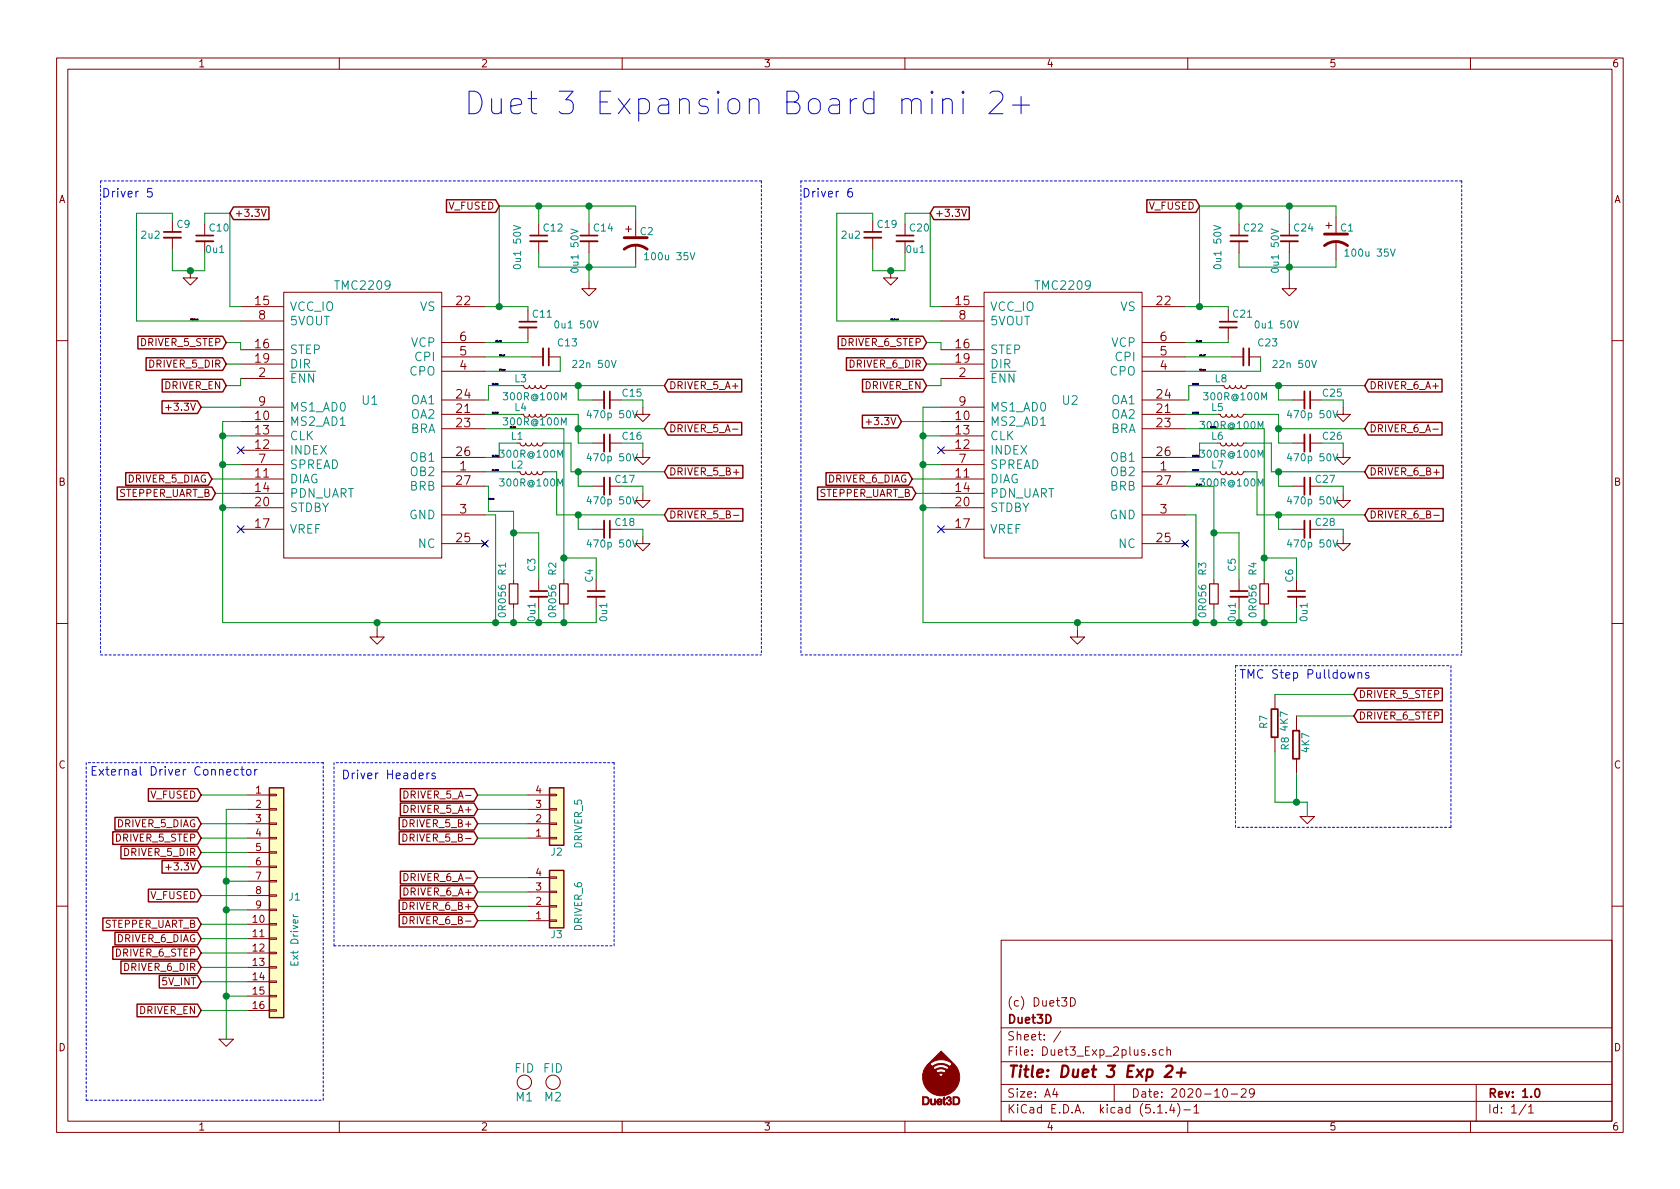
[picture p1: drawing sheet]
<svg xmlns="http://www.w3.org/2000/svg" width="297mm" height="210mm" viewBox="0 0 297 210" stroke-linecap="round" stroke-linejoin="round" font-family="sans-serif">
<g fill="none" stroke="#840000" stroke-width=".18">
<path d="M10 10.3h277v189.9h-277zM12 12.2h273v186.1h-273zM60 10.3v1.9M110 10.3v1.9M160 10.3v1.9M210 10.3v1.9M260 10.3v1.9M30.5 39v2M36.2 39.6v2.1M46.2 37l.4 1.3 .5-1.3M95.2 39.6v2.1M104.1 39.6v2.1"/>
<path d="M111.1 40v1M112.4 39v2.8M154.3 39v2M160 39.6v2.1M170 37l.5 1.3 .4-1.3M219.1 39.6v2.1M228 39.6v2.1M234.4 39.9h1.1M234.9 39.4v1M236.2 38.3v2.8M30.5 42v2.1M33.7 47.9v1.2h1.2l-1.2 1.3-1.3-1.3h1.3"/>
<path d="M36.2 42.7v2M42.5 54.2h7.7M42.5 56.8h7.7M50.2 51.7h27.9v47h-27.9zM78.1 54.2h7.6M93.3 54.9v2M93.3 57.9v2M95.2 42.7v2M104.1 49.8v1.2h1.3l-1.3 1.3-1.2-1.3h1.2M104.1 42.7v2M110.6 40.5h1M112.4 43.3v3.3"/>
<path d="M154.3 42v2.1M157.5 47.9v1.2h1.2l-1.2 1.3-1.3-1.3h1.3M160 42.7v2M166.4 54.2h7.6M166.4 56.8h7.6M174 51.7h27.9v47h-27.9zM201.9 54.2h7.6M217.2 54.9v2M217.2 57.9v2M219.1 42.7v2M228 49.8v1.2h1.2l-1.2 1.3-1.3-1.3h1.3M228 42.7v2"/>
<path d="M236.2 42.7v3.3M10 60.2h2M29.3 72.1h1M42.5 74.5h7.7M42.5 79.6h7.7M42.5 77.1h7.7M42.5 61.8h7.7M42.5 64.4h7.7M42.5 66.9h7.7M42.5 72h7.7M50.2 64.4h.1M78.1 73.3h7.6"/>
<path d="M78.1 70.7h7.6M78.1 63.1h7.6M78.1 75.8h7.6M78.1 65.7h7.6M78.1 60.6h7.6M91.9 78.4l.1 .3 .4 .2 .4-.1 .2-.4 .1 .3 .3 .2 .4-.1 .2-.4 .1 .3 .3 .2 .4-.1 .2-.4 .1 .3 .3 .2 .4-.1 .2-.4h.5M92.6 73.3l.1 .3 .3 .2 .4-.1 .2-.4 .1 .3 .3 .2 .4-.1 .2-.4 .1 .3 .3 .2 .4-.1 .2-.4 .1 .3 .4 .2 .3-.1 .2-.4h.6M92.6 68.2l.1 .3 .3 .2 .4-.1 .2-.4 .1 .3 .3 .2 .4-.1 .2-.4 .1 .3 .3 .2 .4-.1 .2-.4 .1 .3 .4 .2 .3-.1 .2-.4h.6M94 63.1h2M97 63.1h2.1M104.8 78.4h2M104.8 70.7h2"/>
<path d="M107.8 78.4h2.1M107.8 70.7h2.1M113.7 72v1.3h1.2l-1.2 1.2-1.3-1.2h1.3M113.7 79.6v1.3h1.2l-1.2 1.3-1.3-1.3h1.3M129.5 75.9h1M153.1 74.6h1M166.4 74.5h7.6M166.4 79.6h7.6M166.4 77.1h7.6M166.4 61.8h7.6M166.4 64.4h7.6M166.4 66.9h7.6"/>
<path d="M166.4 72h7.6M174 64.4h.1M201.9 73.3h7.6M201.9 70.7h7.6M201.9 63.1h7.6M201.9 75.8h7.6M201.9 65.7h7.6M201.9 60.6h7.6M215.8 73.3l.1 .3 .3 .2 .4-.1 .2-.4 .1 .3 .3 .2 .4-.1 .2-.4 .1 .3 .3 .2 .4-.1 .2-.4 .1 .3 .4 .2 .3-.1 .2-.4h.5M215.8 78.4l.1 .3 .3 .2 .4-.1 .2-.4 .1 .3 .3 .2 .4-.1 .2-.4 .1 .3 .3 .2 .4-.1 .2-.4 .1 .3 .4 .2 .3-.1 .2-.4h.5M216.4 68.2l.1 .3 .3 .2 .4-.1 .2-.4 .1 .3 .4 .2 .3-.1 .2-.4 .1 .3 .4 .2 .4-.1 .2-.4 .1 .3 .3 .2 .4-.1 .2-.4h.5M217.8 63.1h2"/>
<path d="M220.9 63.1h2M228.6 78.4h2M228.6 70.7h2M231.6 78.4h2.1M231.6 70.7h2.1M237.5 79.6v1.3h1.3l-1.3 1.3-1.3-1.3h1.3M237.5 72v1.3h1.3l-1.3 1.2-1.3-1.2h1.3M253.3 75.9h1M285 60.2h2M42.5 93.6h7.7M42.5 84.7h7.7M42.5 87.2h7.7"/>
<path d="M42.5 89.8h7.7M42.5 82.2h7.7M78.1 86h7.6M78.1 83.4h7.6M78.1 96.1h7.6M78.1 80.9h7.6M78.1 91.1h7.6M85.3 95.8l.8 .7M86.1 95.8l-.8 .7M91.9 83.4l.1 .3 .4 .2 .4-.1 .2-.4 .1 .3 .3 .2 .4-.1 .2-.4 .1 .3 .3 .2 .4-.1 .2-.4 .1 .3 .3 .2 .4-.1 .2-.4h.5M104.8 86h2M104.8 93.6h2"/>
<path d="M107.8 86h2.1M107.8 93.6h2.1M113.7 87.2v1.3h1.2l-1.2 1.3-1.3-1.3h1.3M113.7 94.9v1.2h1.2l-1.2 1.3-1.3-1.3h1.3M129.7 91.1h1M166.4 93.6h7.6M166.4 84.7h7.6M166.4 87.2h7.6M166.4 89.8h7.6M166.4 82.2h7.6M201.9 86h7.6M201.9 83.4h7.6"/>
<path d="M201.9 96.1h7.6M201.9 80.9h7.6M201.9 91.1h7.6M209.2 95.8l.7 .7M209.9 95.8l-.7 .7M215.8 83.4l.1 .3 .3 .2 .4-.1 .2-.4 .1 .3 .3 .2 .4-.1 .2-.4 .1 .3 .3 .2 .4-.1 .2-.4 .1 .3 .4 .2 .3-.1 .2-.4h.5M228.6 86h2M228.6 93.6h2M231.6 86h2.1M231.6 93.6h2.1M237.5 94.9v1.2h1.3l-1.3 1.3-1.3-1.3h1.3M237.5 87.2v1.3h1.3l-1.3 1.3-1.3-1.3h1.3"/>
<path d="M253.5 91.1h1M10 110.3h2M66.7 111.4v1.2h1.2l-1.2 1.3-1.3-1.3h1.3M90.8 102.5v.7M90.8 106.8v.8M95.2 102.5v2M95.2 105.5v2.1M99.7 102.5v.7M99.7 106.8v.8M105.4 102.5v2M105.4 105.5v2.1M190.5 111.4v1.2h1.3l-1.3 1.3-1.3-1.3h1.3"/>
<path d="M214.6 102.5v.7M214.6 106.8v.8M219.1 102.5v2M219.1 105.5v2.1M223.5 102.5v.7M223.5 106.8v.8M229.2 102.5v2M229.2 105.5v2.1M285 110.3h2M71.4 139.9a.64 .64 0 0 1 .8 .6 .64 .64 0 0 1-.8 .6zM225.4 122.8v2.5M225.4 130.4v2.6"/>
<path d="M229.2 126.6v2.6M229.2 134.2v2.6M29.3 153.4h1M43.8 140.6h3.8M43.8 143.1h3.8M43.8 145.7h3.8M43.8 148.2h3.8M43.8 150.7h3.8M43.8 153.3h3.8M43.8 155.8h3.8M43.8 158.4h3.8M47.6 155.7h1.3v.3h-1.3z"/>
<path d="M47.6 153.2h1.3v.2h-1.3zM47.6 150.6h1.3v.3h-1.3zM47.6 148.1h1.3v.2h-1.3zM47.6 158.2h1.3v.3h-1.3zM47.6 145.5h1.3v.3h-1.3zM47.6 143h1.3v.3h-1.3zM47.6 140.5h1.3v.2h-1.3zM71.2 147.5a.64 .64 0 0 1 .8 .6 .64 .64 0 0 1-.8 .7zM71.2 145a.64 .64 0 0 1 .8 .6 .64 .64 0 0 1-.8 .6zM71.2 159.6a.64 .64 0 0 1 .8 .6 .64 .64 0 0 1-.8 .6zM71.4 154.5a.64 .64 0 0 1 .8 .6 .64 .64 0 0 1-.8 .6zM93.3 140.6h3.9"/>
<path d="M93.3 143.1h3.9M93.3 145.7h3.9M93.3 148.2h3.9M93.3 157.7h3.9M93.3 155.2h3.9M97.2 155.1h1.2v.2h-1.2zM97.2 157.6h1.2v.3h-1.2zM97.2 140.5h1.2v.2h-1.2zM97.2 143h1.2v.3h-1.2zM97.2 148.1h1.2v.2h-1.2zM97.2 145.5h1.2v.3h-1.2zM229.9 144.4h2.5l-1.3 1.3z"/>
<path d="M10 160.2h2M43.8 163.4h3.8M43.8 166h3.8M43.8 168.5h3.8M43.8 171.1h3.8M43.8 173.6h3.8M43.8 176.1h3.8M43.8 178.7h3.8M43.8 160.9h3.8M47.6 163.3h1.3v.3h-1.3zM47.6 165.9h1.3v.2h-1.3zM47.6 168.4h1.3v.3h-1.3z"/>
<path d="M47.6 170.9h1.3v.3h-1.3zM47.6 173.5h1.3v.2h-1.3zM47.6 176h1.3v.3h-1.3zM47.6 178.6h1.3v.2h-1.3zM47.6 160.8h1.3v.2h-1.3zM71.2 162.1a.64 .64 0 0 1 .8 .6 .64 .64 0 0 1-.8 .7zM93.3 162.8h3.9M93.3 160.3h3.9M97.2 162.7h1.2v.2h-1.2zM97.2 160.1h1.2v.3h-1.2zM177 166.3h108v32h-108zM189.3 176.4a.75 .75 0 0 1 .8 .8 .75 .75 0 0 1-.8 .7z"/>
<path d="M285 160.2h2M38.7 183.8h2.6l-1.3 1.2zM60 198.3v1.9M110 198.3v1.9M160 198.3v1.9M177 194.8h108M177 191.8h108M177 187.8h108M177 181.8h108M186.5 192.5l-.4 1h1M186.8 193v1M187.6 182.3l-1.3 2"/>
<path d="M197 191.8v3M204.3 185.7l-.3-.1-.2 .2v.2l.5 .2v.3h-.5M204.7 196.8h.8M205.7 185.7l-.4-.1-.3 .3 .1 .6h.6M206.2 196.7v.1M206.3 185.7l.3-.1 .3 .1 .1 .9M206.3 185.1v1.5M207.2 195.2l-.4 1.1h.9M207.5 195.8v1M208.2 195.1a1.71 1.71 0 0 1 0 2.3M209.3 196.3h1.2M210 198.3v1.9"/>
<path d="M211.1 195.8l.4-.5v1.5M211.1 196.8h.9M216.3 192.7l.4-.2a.94 .94 0 0 1 0 1.5 .79 .79 0 0 1-.4-1.3zM217.7 193.5h1.1M219.5 192.7l.2-.2h.3l.3 .2v.3v.2l-.9 .8h.9M221.8 193.2l-.3 .3h-.3l-.3-.3v-.4l.2-.2 .4-.1 .2 .2a1.13 1.13 0 0 1-.2 1.2l-.4 .1M260 198.3v1.9M261 191.8v6.5M269.8 195.2l-1.2 2M270.3 195.8l.4-.5v1.5M270.3 196.8h.8"/>
<circle cx="92.7" cy="191.4" r="1.27"/>
<circle cx="97.8" cy="191.4" r="1.27"/>
</g>
<g fill="none" stroke="#840000" stroke-width=".3">
<path d="M29 41h3M34.7 41.7h3M91.8 56.9h3.1M93.7 41.7h3.1M102.6 41.7h3.1M152.8 41h3M158.5 41.7h3M215.6 56.9h3.1M217.6 41.7h3M226.4 41.7h3.1M97 61.6v3M107.8 69.2v3.1"/>
<path d="M107.8 76.8v3.1M220.9 61.6v3M231.6 69.2v3.1M231.6 76.8v3.1M107.8 84.4v3.1M107.8 92.1v3M231.6 84.4v3.1M231.6 92.1v3M93.7 104.5h3.1M103.9 104.5h3M217.6 104.5h3M227.7 104.5h3.1"/>
<path d="M224.8 125.4h1.1v5h-1.1zM228.6 129.2h1.1v5h-1.1zM271.5 192.7l.2-.2a.81 .81 0 0 1 .6 .6 .81 .81 0 0 1-.3 .8l-.1 .1a.79 .79 0 0 1-.4-1.3z"/>
</g>
<path d="M206.2 188.6l.3-.2h.5a.46 .46 0 0 1 .3 .6l-.1 .3-1.3 1.1h1.2M208.1 189.7h1.5M208.9 188.9l-.2 1.5" fill="none" stroke="#840000" stroke-width=".41"/>
<g fill="none" stroke="#840000" stroke-width=".33">
<path d="M29 42h3M34.7 42.7h3M91.8 57.9h3.1M93.7 42.7h3.1M102.6 42.7h3.1M152.8 42h3M158.5 42.7h3M215.6 57.9h3.1M217.6 42.7h3M226.4 42.7h3.1M96 61.6v3M106.8 69.2v3.1"/>
<path d="M106.8 76.8v3.1M219.8 61.6v3M230.6 69.2v3.1M230.6 76.8v3.1M106.8 84.4v3.1M106.8 92.1v3M230.6 84.4v3.1M230.6 92.1v3M93.7 105.5h3.1M103.9 105.5h3M217.6 105.5h3M227.7 105.5h3.1"/>
</g>
<g fill="none" stroke="#008484" stroke-width=".18">
<path d="M90.8 39.8l1.2 .5-1.2 .4M214.6 39.8l1.3 .5-1.3 .4M100.9 40.5l1.3 .4-1.3 .4M104.9 56.7l.4 1.3 .5-1.3M114 45l.3-.3v1.2M114 45.9h.7M122 44.7l.4 1.2 .5-1.2M224.8 40.5l1.2 .4-1.2 .4M228.8 56.7l.4 1.3 .4-1.3M237.8 44.4l.4-.4v1.3M237.8 45.3h.7M245.8 44l.5 1.3 .4-1.3"/>
<path d="M108.1 63.7l.4 1.3 .4-1.3M111.9 72.6l.4 1.3 .4-1.3M231.9 63.7l.4 1.3 .5-1.3M235.7 72.6l.4 1.3 .4-1.3M111.9 87.9l.4 1.2 .4-1.2M111.9 95.5l.4 1.2 .4-1.2M111.9 80.2l.4 1.3 .4-1.3M235.7 95.5l.4 1.2 .4-1.2M235.7 87.9l.4 1.2 .4-1.2M235.7 80.2l.4 1.3 .4-1.3M51.8 161.7l.3 .4M51.8 162.1h.9"/>
</g>
<path d="M110.4 44.1a3.3 3.3 0 0 1 4 0M110.4 42h4M234.2 43.4a3.3 3.3 0 0 1 4.1 0M234.2 41.4h4.1" fill="none" stroke="#840000" stroke-width=".51"/>
<path d="M90 103.2h1.6v3.6h-1.6zM98.9 103.2h1.6v3.6h-1.6zM213.9 103.2h1.5v3.6h-1.5zM222.8 103.2h1.5v3.6h-1.5z" fill="none" stroke="#840000" stroke-width=".2"/>
<g fill="#ffffc2" stroke="#ffffc2" stroke-width=".18">
<path d="M47.6 139.3h2.6v40.7h-2.6z"/>
<path d="M97.2 153.9h2.5v10.2h-2.5z"/>
<path d="M97.2 139.3h2.5v10.2h-2.5z"/>
</g>
<g fill="none" stroke="#840000" stroke-width=".25">
<path d="M41.3 36.6h6.2v2.2h-6.2l-.7-1.1zM78.9 35.3h8.7l.7 1.1-.7 1.2h-8.7zM165.1 36.6h6.3v2.2h-6.3l-.6-1.1zM202.8 35.3h8.7l.6 1.1-.6 1.2h-8.7zM24.4 59.5h15l.6 1.1-.6 1.1h-15zM148.2 59.5h15l.6 1.1-.6 1.1h-15zM25.8 63.3h13.6l.6 1.1-.6 1.1h-13.6zM28.7 70.9h6.2l.7 1.1-.7 1.1h-6.2zM28.7 67.1h10.7l.6 1.1-.6 1.1h-10.7zM118.1 74.7h13v2.2h-13l-.6-1.1zM118.1 67.1h13v2.2h-13l-.6-1.1zM149.7 63.3h13.5l.6 1.1-.6 1.1h-13.5z"/>
<path d="M152.5 73.4h6.2l.7 1.1-.7 1.2h-6.2zM152.5 67.1h10.7l.6 1.1-.6 1.1h-10.7zM241.9 74.7h13.1v2.2h-13.1l-.6-1.1zM241.9 67.1h13.1v2.2h-13.1l-.6-1.1zM20.7 86.1h16.8l.6 1.1-.6 1.2h-16.8zM22.2 83.6h14.6l.7 1.1-.7 1.1h-14.6zM118.1 89.9h13.2v2.3h-13.2l-.6-1.1zM118.1 82.3h13.2v2.3h-13.2l-.6-1.2zM144.6 86.1h16.7l.6 1.1-.6 1.2h-16.7zM146 83.6h14.7l.6 1.1-.6 1.1h-14.7zM241.9 89.9h13.3v2.3h-13.3l-.6-1.1zM241.9 82.3h13.3v2.3h-13.3l-.6-1.2z"/>
<path d="M26.2 139.5h8.7l.7 1.1-.7 1.1h-8.7zM47.6 139.3h2.6v40.7h-2.6zM70.8 139.5h13l.7 1.1-.7 1.1h-13zM97.2 139.3h2.5v10.2h-2.5zM240 125.5h15v2.2h-15l-.6-1.1zM240 121.7h15v2.2h-15l-.6-1.1zM19.9 147.1h15l.7 1.1-.7 1.1h-15zM20.3 144.5h14.6l.7 1.2-.7 1.1h-14.6zM21.4 149.6h13.5l.7 1.1-.7 1.2h-13.5zM26.2 157.2h8.7l.7 1.2-.7 1.1h-8.7zM28.7 152.2h6.2l.7 1.1-.7 1.1h-6.2zM70.6 147.1h13.2l.7 1.1-.7 1.1h-13.2z"/>
<path d="M70.6 144.5h13.2l.7 1.2-.7 1.1h-13.2zM70.6 159.2h13.2l.7 1.1-.7 1.1h-13.2zM70.8 142h13l.7 1.1-.7 1.1h-13zM70.8 154.1h13l.7 1.1-.7 1.1h-13zM70.8 156.6h13l.7 1.1-.7 1.1h-13zM97.2 153.9h2.5v10.2h-2.5zM18.2 162.3h16.7l.7 1.1-.7 1.2h-16.7zM19.9 167.4h15l.7 1.1-.7 1.1h-15zM20.3 164.9h14.6l.7 1.1-.7 1.1h-14.6zM21.4 169.9h13.5l.7 1.2-.7 1.1h-13.5zM24.2 177.6h10.7l.7 1.1-.7 1.1h-10.7zM28.2 172.5h6.7l.7 1.1-.7 1.1h-6.7z"/>
<path d="M70.6 161.7h13.2l.7 1.1-.7 1.1h-13.2z"/>
</g>
<g fill="#840000" stroke="#840000" stroke-width=".18">
<path d="M166.8 194.1l.2-.1v.3h.2v.2h-.2v.7h.2v.2l-.4-.2v-.7h-.1z"/>
<path d="M164.5 194.3h.2v.8l.2 .1 .3-.1v-.8h.2v1.1h-.1l-.1-.2-.2 .2-.4-.1z"/>
<path d="M168.5 193.9h.7l.4 .3 .1 .6-.2 .5-1 .1v-.2l.8-.1 .2-.3v-.4l-.2-.2-.6-.1v1.1h-.2z"/>
<path d="M163.1 193.9l.9 .1 .3 .3v.5a.52 .52 0 0 1-.5 .6h-.7v-.2l.9-.1 .1-.7-.2-.3h-.6v1.1h-.2z"/>
<path d="M165.7 194.5l.3-.2 .4 .1 .2 .5h-.8v.1l.2 .2 .6-.1-.1 .1-.3 .2-.4-.1-.2-.5 .8-.1-.1-.2h-.3l-.2 .3h-.2z"/>
<path d="M167.4 194.2l.3-.3 .4 .1 .1 .4-.2 .2a.32 .32 0 0 1 .2 .5l-.2 .2-.4 .1-.3-.3v-.1h.2a.29 .29 0 0 0 .2 .2 .29 .29 0 0 0 .3 0v-.4l-.3-.1v-.2l.3-.1-.1-.3h-.2l-.2 .2h-.2z"/>
<path d="M163.9 188.3l.2-.1h.3l.4 .4 .9-.5h.9l.7 .1 .7 .4 .4-.5-.1-.1-.9-.5-.7-.1-1.3 .1-1 .7h-.3l2.3-2.3 2.4 2.3 .6 .9 .1 .5a3.1 3.1 0 0 1 0 1.9l-.6 1.2-.9 .6-.8 .4h-1.1a3.5 3.5 0 0 1-1.9-.8l-.3-.3a3.2 3.2 0 0 1-.7-2.6h2.8l.4 .5 .4-.5-.2-.2h-.4l-.3 .2h-2.7v-.2l.1-.4h2.2l.3 .4 .4-.2 .8 .2 .3-.4a1.47 1.47 0 0 0-1.9 0h-2.1l.3-.6h1.3l.4 .4 .6-.3 .6-.1 1 .4 .3-.4a2.17 2.17 0 0 0-2.9 0h-1.3z"/>
</g>
<g fill="none" stroke="#0000c2" stroke-width=".18" stroke-dasharray=".4 .4">
<path d="M17.8 32v83.8M134.6 32h-116.8M134.6 32v83.8M141.6 32v83.8M258.4 32v83.8M258.4 32h-116.8M17.8 115.8h116.8M141.6 115.8h116.8M218.4 117.7h38.1M256.5 117.7v28.6M15.2 134.9v59.7M57.1 134.9h-41.9"/>
<path d="M59.1 134.9v32.4M108.6 134.9h-49.5M218.4 146.3v-28.6M256.5 146.3h-38.1M59.1 167.3h49.5M108.6 167.3v-32.4M15.2 194.6h41.9M57.1 194.6v-59.7"/>
</g>
<g fill="none" stroke="#008400" stroke-width=".18">
<path d="M30.5 39v-1.3h-6.4v19.1h18.4M36.2 39.6v-1.9h4.4v16.5h1.9M95.2 36.4v3.2M104.1 36.4v3.2M112.4 39v-2.6h-24.1v17.8M154.3 39v-1.3h-6.3v19.1h18.4M160 39.6v-1.9h4.5v16.5h1.9M219.1 36.4v3.2M228 36.4v3.2M236.2 38.3v-1.9h-24.1v17.8M30.5 44.1v3.8h5.7v-3.2M85.7 54.2h7.6v.7"/>
<path d="M93.3 59.9v.7h-7.6M95.2 44.7v2.5h17.2v-.6M104.1 44.7v5.1M154.3 44.1v3.8h5.7v-3.2M209.5 54.2h7.7v.7M217.2 59.9v.7h-7.7M219.1 44.7v2.5h17.1v-1.2M228 44.7v5.1M35.6 72h6.9M39.4 77.1h3.1M40 60.6h2.5v1.2M40 64.4h2.5"/>
<path d="M42.5 74.5h-3.1v35.6h66v-2.5M42.5 66.9v1.3h-2.5M85.7 75.8h14v26.7M85.7 73.3h6.4M85.7 63.1h8.3M91.4 78.4h-3.1v2.5h-2.6M92.1 68.2h-5.7v2.5h-.7M96.5 78.4h4.5v5h16.5M97.2 68.2h20.3M97.2 73.3h5v5.1h2.6M99.1 63.1v2.6h-13.4M102.2 75.8h15.3"/>
<path d="M102.2 68.2v2.5h2.6M109.9 70.7h3.8v1.3M109.9 78.4h3.8v1.2M159.4 74.5h7M163.2 77.1h3.2M163.8 60.6h2.6v1.2M163.8 64.4h2.6M166.4 72h-3.2v38.1h66v-2.5M166.4 66.9v1.3h-2.6M209.5 75.8h14v26.7M209.5 73.3h5.8M209.5 63.1h8.3"/>
<path d="M215.3 78.4h-3.2v2.5h-2.6M215.9 68.2h-5.7v2.5h-.7M220.3 73.3h5.8v5.1h2.5M220.3 78.4h4.5v5h16.5M221 68.2h20.3M222.9 63.1v2.6h-13.4M226.1 68.2v2.5h2.5M226.1 75.8h15.2M233.7 70.7h3.8v1.3M233.7 78.4h3.8v1.2M37.5 84.7h5M38.1 87.2h4.4"/>
<path d="M39.4 82.2h3.1M39.4 89.8h3.1M85.7 91.1h1.9v19M85.7 86h.7v4.4h4.4v12.1M85.7 83.4h5.7M90.8 94.2h4.4v8.3M96.5 83.4h1.9v7.7h19.1M99.7 98.7h5.7v3.8M102.2 83.4v2.6h2.6M102.2 91.1v2.5h2.6M109.9 86h3.8v1.2M109.9 93.6h3.8v1.3"/>
<path d="M161.3 84.7h5.1M161.9 87.2h4.5M163.2 82.2h3.2M163.2 89.8h3.2M209.5 91.1h2v19M209.5 86h5.1v16.5M209.5 83.4h5.8M214.6 94.2h4.5v8.3M220.3 83.4h1.9v7.7h19.1M223.5 98.7h5.7v3.8M226.1 83.4v2.6h2.5M226.1 91.1v2.5h2.5"/>
<path d="M233.7 86h3.8v1.2M233.7 93.6h3.8v1.3M66.7 110.1v1.3M90.8 107.6v2.5M99.7 107.6v2.5M190.5 110.1v1.3M214.6 107.6v2.5M223.5 107.6v2.5M225.4 133v8.9h5.7v2.5M225.4 122.8h14M229.2 136.8v5.1M229.2 126.6h10.2"/>
<path d="M35.6 148.2h8.2M35.6 145.7h8.2M35.6 158.4h8.2M35.6 153.3h8.2M35.6 140.6h8.2M35.6 150.7h8.2M40 155.8h3.8M43.8 143.1h-3.8v40.7M84.5 148.2h8.8M84.5 145.7h8.8M84.5 143.1h8.8M84.5 140.6h8.8"/>
<path d="M84.5 157.7h8.8M84.5 155.2h8.8M35.6 173.6h8.2M35.6 178.7h8.2M35.6 171.1h8.2M35.6 168.5h8.2M35.6 166h8.2M35.6 163.4h8.2M40 160.9h3.8M40 176.1h3.8M84.5 162.8h8.8M84.5 160.3h8.8"/>
</g>
<path d="M35 56.4h.1M35 56.4v.2M158.8 56.4h.1M158.8 56.4l.1 .2M89.2 65.3l.1 .2zM89.2 62.7h.1M89.2 62.8v.1M213 65.3l.2 .1zM213.1 62.7h.1M213.1 62.8v.1" fill="none" stroke="#000" stroke-width=".18"/>
<g fill="none" stroke="#0000c2" stroke-width=".18">
<path d="M164.8 16.1l-.2 .2 .2 .2 .2-.2-.2-.2v.4M164.8 17.4v2.7M166.7 17.8a.98 .98 0 0 1 1.7 .2v2.1M166.7 17.4v2.7M170.3 16.1l-.2 .2 .2 .2 .2-.2-.2-.2v.4M170.3 17.4v2.7M175 16.5l.6-.4h1a1.08 1.08 0 0 1 .5 1.7l-2.3 2.3h2.5M179 18.6h3M180.5 17.1v3M18.4 33.3a.77 .77 0 0 1 .8 .8 .77 .77 0 0 1-.8 .7zM142.2 33.3a.77 .77 0 0 1 .9 .8 .77 .77 0 0 1-.9 .7zM240.1 119h.1a.37 .37 0 0 1 .6 .1v.8"/>
<path d="M240.1 118.9v1M242 119l-.4-.1-.2 .2 .1 .2 .5 .2v.4h-.6M42.1 136.1h-.4l-.2 .1v.7a.48 .48 0 0 0 .6 .1M42.6 136.1h.6M42.8 135.6v1.2v.2l.4 .1M43.7 136.2l.2-.1 .4 .1 .1 .6-.2 .2-.3 .1-.2-.2zM45 136.1v1M45.5 136.1l-.5 .2M75.5 136.7v1M75.9 136.7l-.4 .3M76.9 136.8a.37 .37 0 0 0-.5 .1v.2l.6 .3-.2 .3-.4-.1"/>
</g>
<g fill="#008400" stroke="#008400" stroke-width=".25">
<circle cx="66.7" cy="110.1" r=".51"/>
<circle cx="90.8" cy="94.2" r=".51"/>
<circle cx="190.5" cy="110.1" r=".51"/>
<circle cx="163.2" cy="77.1" r=".51"/>
<circle cx="226.1" cy="91.1" r=".51"/>
<circle cx="163.2" cy="82.2" r=".51"/>
<circle cx="39.4" cy="89.8" r=".51"/>
<circle cx="87.6" cy="110.1" r=".51"/>
<circle cx="157.5" cy="47.9" r=".51"/>
<circle cx="223.5" cy="110.1" r=".51"/>
<circle cx="90.8" cy="110.1" r=".51"/>
<circle cx="223.5" cy="98.7" r=".51"/>
<circle cx="226.1" cy="75.8" r=".51"/>
<circle cx="229.2" cy="141.9" r=".51"/>
<circle cx="39.4" cy="77.1" r=".51"/>
<circle cx="40" cy="160.9" r=".51"/>
<circle cx="226.1" cy="68.2" r=".51"/>
<circle cx="214.6" cy="110.1" r=".51"/>
<circle cx="219.1" cy="110.1" r=".51"/>
<circle cx="39.4" cy="82.2" r=".51"/>
<circle cx="104.1" cy="36.4" r=".51"/>
<circle cx="214.6" cy="94.2" r=".51"/>
<circle cx="163.2" cy="89.8" r=".51"/>
<circle cx="40" cy="176.1" r=".51"/>
<circle cx="219.1" cy="36.4" r=".51"/>
<circle cx="102.2" cy="68.2" r=".51"/>
<circle cx="102.2" cy="91.1" r=".51"/>
<circle cx="228" cy="47.2" r=".51"/>
<circle cx="33.7" cy="47.9" r=".51"/>
<circle cx="102.2" cy="83.4" r=".51"/>
<circle cx="40" cy="155.8" r=".51"/>
<circle cx="102.2" cy="75.8" r=".51"/>
<circle cx="95.3" cy="110.1" r=".51"/>
<circle cx="211.5" cy="110.1" r=".51"/>
<circle cx="88.3" cy="54.2" r=".51"/>
<circle cx="99.7" cy="110.1" r=".51"/>
<circle cx="226.1" cy="83.4" r=".51"/>
<circle cx="95.3" cy="36.4" r=".51"/>
<circle cx="99.7" cy="98.7" r=".51"/>
<circle cx="212.1" cy="54.2" r=".51"/>
<circle cx="104.1" cy="47.2" r=".51"/>
<circle cx="228" cy="36.4" r=".51"/>
</g>
<path d="M41.9 79l1.3 1.2M43.2 79l-1.3 1.2M165.8 79l1.2 1.2M167 79l-1.2 1.2M41.9 93l1.3 1.2M43.2 93l-1.3 1.2M85.1 95.5l1.2 1.2M86.3 95.5l-1.2 1.2M165.8 93l1.2 1.2M167 93l-1.2 1.2M208.9 95.5l1.3 1.2M210.2 95.5l-1.3 1.2" fill="none" stroke="#000084" stroke-width=".18"/>
<text font-size="5.6" fill="#0000c2" x="81.9" y="20.3">Duet 3 Expansion Board mini 2+</text>
<text font-size="2.8" fill="#840000" x="178" y="190.5">Title: Duet 3 Exp 2+</text>
<g font-size="2.1" fill="#0000c2">
<text x="19.4" y="34.9">Driver 5</text>
<text x="143.2" y="34.9">Driver 6</text>
<text x="219.1" y="120">TMC Step Pulldowns</text>
<text x="15.9" y="137.2">External Driver Connector</text>
<text x="60.3" y="137.8">Driver Headers</text>
</g>
<g font-size="2.1" fill="#840000">
<text x="45.2" y="54">15</text>
<text x="80.7" y="54">22</text>
<text x="169" y="54">15</text>
<text x="204.6" y="54">22</text>
<text x="45.8" y="56.5">8</text>
<text x="169.6" y="56.5">8</text>
<text x="45.2" y="61.6">16</text>
<text x="45.2" y="64.1">19</text>
<text x="81.3" y="65.4">4</text>
<text x="81.3" y="62.9">5</text>
<text x="81.3" y="60.3">6</text>
<text x="169" y="61.6">16</text>
<text x="169" y="64.1">19</text>
<text x="205.2" y="65.4">4</text>
<text x="205.2" y="62.9">5</text>
<text x="205.2" y="60.3">6</text>
<text x="45.8" y="66.7">2</text>
<text x="45.8" y="71.7">9</text>
<text x="80.7" y="70.5">24</text>
<text x="169.6" y="66.7">2</text>
<text x="169.6" y="71.7">9</text>
<text x="204.6" y="70.5">24</text>
<text x="45.2" y="74.3">10</text>
<text x="45.2" y="76.8">13</text>
<text x="80.7" y="73">21</text>
<text x="80.7" y="75.6">23</text>
<text x="169" y="74.3">10</text>
<text x="169" y="76.8">13</text>
<text x="204.6" y="73">21</text>
<text x="204.6" y="75.6">23</text>
<text x="45.2" y="79.4">12</text>
<text x="45.8" y="81.9">7</text>
<text x="80.7" y="80.6">26</text>
<text x="81.3" y="83.2">1</text>
<text x="169" y="79.4">12</text>
<text x="169.6" y="81.9">7</text>
<text x="204.6" y="80.6">26</text>
<text x="205.2" y="83.2">1</text>
<text x="45.2" y="84.4">11</text>
<text x="45.2" y="87">14</text>
<text x="45.2" y="89.5">20</text>
<text x="80.7" y="85.7">27</text>
<text x="169" y="84.4">11</text>
<text x="169" y="87">14</text>
<text x="169" y="89.5">20</text>
<text x="204.6" y="85.7">27</text>
<text x="45.2" y="93.3">17</text>
<text x="80.7" y="95.9">25</text>
<text x="81.3" y="90.8">3</text>
<text x="169" y="93.3">17</text>
<text x="204.6" y="95.9">25</text>
<text x="205.2" y="90.8">3</text>
<text x="178" y="178">(c) Duet3D</text>
<text x="178" y="184">Sheet: /</text>
<text x="178" y="181">Duet3D</text>
<text x="178" y="186.7">File: Duet3_Exp_2plus.sch</text>
<text x="178" y="196.9">KiCad E.D.A. kicad (5.1.4)-1</text>
<text x="178" y="194.1">Size: A4</text>
<text x="200" y="194.1">Date: 2020-10-29</text>
<text x="263" y="194.1">Rev: 1.0</text>
<text x="263" y="196.9">Id: 1/1</text>
</g>
<g font-size="2.1" fill="#008484">
<text x="59.5" y="51.3">TMC2209</text>
<text x="183.3" y="51.3">TMC2209</text>
<text x="51.2" y="55">VCC_IO</text>
<text x="51.2" y="57.5">5VOUT</text>
<text x="74.3" y="55">VS</text>
<text x="175" y="55">VCC_IO</text>
<text x="175" y="57.5">5VOUT</text>
<text x="198.1" y="55">VS</text>
<text x="51.2" y="62.6">STEP</text>
<text x="51.2" y="65.1">DIR</text>
<text x="72.7" y="61.3">VCP</text>
<text x="73.6" y="63.9">CPI</text>
<text x="175" y="62.6">STEP</text>
<text x="175" y="65.1">DIR</text>
<text x="196.5" y="61.3">VCP</text>
<text x="197.4" y="63.9">CPI</text>
<text x="51.2" y="67.7">ENN</text>
<text x="64.1" y="71.6">U1</text>
<text x="72.5" y="66.4">CPO</text>
<text x="72.7" y="71.5">OA1</text>
<text x="175" y="67.7">ENN</text>
<text x="187.9" y="71.6">U2</text>
<text x="196.3" y="66.4">CPO</text>
<text x="196.5" y="71.5">OA1</text>
<text x="51.2" y="75.3">MS2_AD1</text>
<text x="51.2" y="77.8">CLK</text>
<text x="51.2" y="72.8">MS1_AD0</text>
<text x="72.5" y="76.6">BRA</text>
<text x="72.7" y="74">OA2</text>
<text x="175" y="75.3">MS2_AD1</text>
<text x="175" y="77.8">CLK</text>
<text x="175" y="72.8">MS1_AD0</text>
<text x="196.3" y="76.6">BRA</text>
<text x="196.5" y="74">OA2</text>
<text x="51.2" y="80.4">INDEX</text>
<text x="51.2" y="82.9">SPREAD</text>
<text x="72.7" y="81.7">OB1</text>
<text x="175" y="80.4">INDEX</text>
<text x="175" y="82.9">SPREAD</text>
<text x="196.5" y="81.7">OB1</text>
<text x="51.2" y="85.5">DIAG</text>
<text x="51.2" y="88">PDN_UART</text>
<text x="72.5" y="86.7">BRB</text>
<text x="72.7" y="84.2">OB2</text>
<text x="175" y="85.5">DIAG</text>
<text x="175" y="88">PDN_UART</text>
<text x="196.3" y="86.7">BRB</text>
<text x="196.5" y="84.2">OB2</text>
<text x="51.2" y="94.4">VREF</text>
<text x="51.2" y="90.5">STDBY</text>
<text x="72.4" y="91.8">GND</text>
<text x="175" y="94.4">VREF</text>
<text x="175" y="90.5">STDBY</text>
<text x="196.2" y="91.8">GND</text>
<text x="74" y="96.9">NC</text>
<text x="197.8" y="96.9">NC</text>
<text x="91" y="189.7">FID</text>
<text x="96.1" y="189.7">FID</text>
<text x="91.2" y="194.8">M1</text>
<text x="96.3" y="194.8">M2</text>
</g>
<g font-size="1.8" fill="#840000">
<text x="35" y="11.9">1</text>
<text x="85" y="11.9">2</text>
<text x="135" y="11.9">3</text>
<text x="185" y="11.9">4</text>
<text x="235" y="11.9">5</text>
<text x="285" y="11.9">6</text>
<text x="10.4" y="35.9">A</text>
<text x="285.4" y="35.9">A</text>
<text x="41.4" y="38.3">+3.3V</text>
<text x="79.3" y="37.1">V_FUSED</text>
<text x="165.3" y="38.3">+3.3V</text>
<text x="203.1" y="37.1">V_FUSED</text>
<text x="25" y="61.2">DRIVER_5_STEP</text>
<text x="26.5" y="65">DRIVER_5_DIR</text>
<text x="148.8" y="61.2">DRIVER_6_STEP</text>
<text x="150.4" y="65">DRIVER_6_DIR</text>
<text x="29.1" y="68.8">DRIVER_EN</text>
<text x="118.3" y="68.8">DRIVER_5_A+</text>
<text x="152.9" y="68.8">DRIVER_EN</text>
<text x="242.1" y="68.8">DRIVER_6_A+</text>
<text x="30.1" y="72.6">+3.3V</text>
<text x="118.3" y="76.4">DRIVER_5_A-</text>
<text x="153.9" y="75.2">+3.3V</text>
<text x="242.1" y="76.4">DRIVER_6_A-</text>
<text x="10.4" y="85.9">B</text>
<text x="20.9" y="87.9">STEPPER_UART_B</text>
<text x="22.6" y="85.3">DRIVER_5_DIAG</text>
<text x="118.3" y="84.1">DRIVER_5_B+</text>
<text x="144.7" y="87.9">STEPPER_UART_B</text>
<text x="146.5" y="85.3">DRIVER_6_DIAG</text>
<text x="242.1" y="84.1">DRIVER_6_B+</text>
<text x="285.4" y="85.9">B</text>
<text x="118.3" y="91.7">DRIVER_5_B-</text>
<text x="242.1" y="91.7">DRIVER_6_B-</text>
<text x="240.2" y="123.4">DRIVER_5_STEP</text>
<text x="240.2" y="127.2">DRIVER_6_STEP</text>
<text x="10.4" y="135.9">C</text>
<text x="285.4" y="135.9">C</text>
<text x="26.6" y="141.2">V_FUSED</text>
<text x="45.2" y="140.3">1</text>
<text x="45.2" y="142.9">2</text>
<text x="71.7" y="143.8">DRIVER_5_A+</text>
<text x="72.2" y="141.2">DRIVER_5_A-</text>
<text x="94.8" y="142.9">3</text>
<text x="94.8" y="140.3">4</text>
<text x="20.5" y="148.8">DRIVER_5_STEP</text>
<text x="20.7" y="146.3">DRIVER_5_DIAG</text>
<text x="45.2" y="145.4">3</text>
<text x="45.2" y="147.9">4</text>
<text x="71.7" y="146.3">DRIVER_5_B+</text>
<text x="72.2" y="148.8">DRIVER_5_B-</text>
<text x="94.8" y="147.9">1</text>
<text x="94.8" y="145.4">2</text>
<text x="22.1" y="151.4">DRIVER_5_DIR</text>
<text x="30.1" y="153.9">+3.3V</text>
<text x="45.2" y="150.5">5</text>
<text x="45.2" y="153">6</text>
<text x="45.2" y="155.6">7</text>
<text x="72.2" y="155.8">DRIVER_6_A-</text>
<text x="94.8" y="154.9">4</text>
<text x="26.6" y="159">V_FUSED</text>
<text x="45.2" y="158.1">8</text>
<text x="45.2" y="160.6">9</text>
<text x="71.7" y="160.9">DRIVER_6_B+</text>
<text x="71.7" y="158.4">DRIVER_6_A+</text>
<text x="94.8" y="160">2</text>
<text x="94.8" y="157.5">3</text>
<text x="18.4" y="164.1">STEPPER_UART_B</text>
<text x="20.7" y="166.6">DRIVER_6_DIAG</text>
<text x="44.8" y="163.2">10</text>
<text x="44.8" y="165.7">11</text>
<text x="72.2" y="163.4">DRIVER_6_B-</text>
<text x="94.8" y="162.6">1</text>
<text x="20.5" y="169.2">DRIVER_6_STEP</text>
<text x="22.1" y="171.7">DRIVER_6_DIR</text>
<text x="44.8" y="168.3">12</text>
<text x="44.8" y="170.8">13</text>
<text x="44.8" y="173.3">14</text>
<text x="24.6" y="179.3">DRIVER_EN</text>
<text x="28.8" y="174.2">5V_INT</text>
<text x="44.8" y="175.9">15</text>
<text x="44.8" y="178.4">16</text>
<text x="10.4" y="185.9">D</text>
<text x="285.4" y="185.9">D</text>
<text x="35" y="199.9">1</text>
<text x="85" y="199.9">2</text>
<text x="135" y="199.9">3</text>
<text x="185" y="199.9">4</text>
<text x="235" y="199.9">5</text>
<text x="285" y="199.9">6</text>
</g>
<g font-size="1.8" fill="#008484">
<text x="31.3" y="40.3">C9</text>
<text x="37.1" y="40.9">C10</text>
<text x="96.2" y="40.9">C12</text>
<text x="105.1" y="40.9">C14</text>
<text x="113.2" y="41.6">C2</text>
<text x="155.2" y="40.3">C19</text>
<text x="160.9" y="40.9">C20</text>
<text x="220" y="40.9">C22</text>
<text x="228.9" y="40.9">C24</text>
<text x="237.1" y="40.9">C1</text>
<text x="25.1" y="42.2">2u2</text>
<text x="36.5" y="44.7">0u1</text>
<text x="92.1" y="47.1" transform="rotate(-90 92.1 47.1)">0u1 50V</text>
<text x="102.3" y="47.7" transform="rotate(-90 102.3 47.7)">0u1 50V</text>
<text x="114.5" y="46">100u 35V</text>
<text x="148.9" y="42.2">2u2</text>
<text x="160.4" y="44.7">0u1</text>
<text x="216" y="47.1" transform="rotate(-90 216 47.1)">0u1 50V</text>
<text x="226.1" y="47.7" transform="rotate(-90 226.1 47.7)">0u1 50V</text>
<text x="238.4" y="45.4">100u 35V</text>
<text x="94.3" y="56.2">C11</text>
<text x="98.6" y="58.1">0u1 50V</text>
<text x="218.1" y="56.2">C21</text>
<text x="222.4" y="58.1">0u1 50V</text>
<text x="98.7" y="61.3">C13</text>
<text x="101.7" y="65.1">22n 50V</text>
<text x="222.5" y="61.3">C23</text>
<text x="225.6" y="65.1">22n 50V</text>
<text x="89.4" y="70.8">300R@100M</text>
<text x="91.1" y="67.6">L3</text>
<text x="110.1" y="70.1">C15</text>
<text x="213.3" y="70.8">300R@100M</text>
<text x="214.9" y="67.6">L8</text>
<text x="234" y="70.1">C25</text>
<text x="89.4" y="75.2">300R@100M</text>
<text x="90.4" y="77.8">L1</text>
<text x="91.1" y="72.7">L4</text>
<text x="104.4" y="74">470p 50V</text>
<text x="110.1" y="77.8">C16</text>
<text x="212.6" y="75.9">300R@100M</text>
<text x="214.2" y="72.7">L5</text>
<text x="214.2" y="77.8">L6</text>
<text x="228.2" y="74">470p 50V</text>
<text x="234" y="77.8">C26</text>
<text x="88.8" y="80.9">300R@100M</text>
<text x="90.4" y="82.8">L2</text>
<text x="104.4" y="81.6">470p 50V</text>
<text x="212.6" y="80.9">300R@100M</text>
<text x="214.2" y="82.8">L7</text>
<text x="228.2" y="81.6">470p 50V</text>
<text x="88.8" y="86">300R@100M</text>
<text x="104.4" y="89.2">470p 50V</text>
<text x="108.9" y="85.4">C17</text>
<text x="228.2" y="89.2">470p 50V</text>
<text x="232.7" y="85.4">C27</text>
<text x="108.9" y="93">C18</text>
<text x="232.7" y="93">C28</text>
<text x="89.5" y="101.7" transform="rotate(-90 89.5 101.7)">R1</text>
<text x="94.7" y="101" transform="rotate(-90 94.7 101)">C3</text>
<text x="98.3" y="101.7" transform="rotate(-90 98.3 101.7)">R2</text>
<text x="104.4" y="96.8">470p 50V</text>
<text x="213.3" y="101.7" transform="rotate(-90 213.3 101.7)">R3</text>
<text x="218.5" y="101" transform="rotate(-90 218.5 101)">C5</text>
<text x="222.2" y="101.7" transform="rotate(-90 222.2 101.7)">R4</text>
<text x="228.2" y="96.8">470p 50V</text>
<text x="104.8" y="102.9" transform="rotate(-90 104.8 102.9)">C4</text>
<text x="228.7" y="102.9" transform="rotate(-90 228.7 102.9)">C6</text>
<text x="89.5" y="108.9" transform="rotate(-90 89.5 108.9)">0R056</text>
<text x="98.3" y="108.9" transform="rotate(-90 98.3 108.9)">0R056</text>
<text x="107.4" y="109.8" transform="rotate(-90 107.4 109.8)">0u1</text>
<text x="213.3" y="108.9" transform="rotate(-90 213.3 108.9)">0R056</text>
<text x="222.2" y="108.9" transform="rotate(-90 222.2 108.9)">0R056</text>
<text x="231.2" y="109.8" transform="rotate(-90 231.2 109.8)">0u1</text>
<text x="224.1" y="128.8" transform="rotate(-90 224.1 128.8)">R7</text>
<text x="227.7" y="129.2" transform="rotate(-90 227.7 129.2)">4K7</text>
<text x="227.9" y="132.6" transform="rotate(-90 227.9 132.6)">R8</text>
<text x="231.5" y="133" transform="rotate(-90 231.5 133)">4K7</text>
<text x="102.9" y="150" transform="rotate(-90 102.9 150)">DRIVER_5</text>
<text x="97.5" y="151.3">J2</text>
<text x="51.1" y="159.3">J1</text>
<text x="97.5" y="165.9">J3</text>
<text x="102.9" y="164.6" transform="rotate(-90 102.9 164.6)">DRIVER_6</text>
<text x="52.8" y="170.5" transform="rotate(-90 52.8 170.5)">Ext Driver</text>
</g>
<text font-size="1.8" x="212.6" y="86">300R@100M</text>
<g font-size="1.8" fill="#008400">
<text x="94.7" y="109.8" transform="rotate(-90 94.7 109.8)">0u1</text>
<text x="218.5" y="109.8" transform="rotate(-90 218.5 109.8)">0u1</text>
</g>
<g font-size=".3">
<text x="33.7" y="56.6">D5_5vout</text>
<text x="157.5" y="56.6">D6_5vout</text>
<text x="87.6" y="60.4">D5_vcp</text>
<text x="88.3" y="65.5">D5_cpo</text>
<text x="88.3" y="62.9">D5_cpi</text>
<text x="211.5" y="60.4">D6_vcp</text>
<text x="212.1" y="65.5">D6_cpo</text>
<text x="212.1" y="62.9">D6_cpi</text>
<text x="87" y="68">D5_OA1</text>
<text x="210.8" y="68">D6_OA1</text>
<text x="87" y="73.1">D5_OA2</text>
<text x="90.2" y="75.6">D5_bra</text>
<text x="210.8" y="73.1">D6_OA2</text>
<text x="214" y="75.6">D6_bra</text>
<text x="87" y="83.3">D5_OB2</text>
<text x="87" y="80.7">D5_OB1</text>
<text x="210.8" y="80.7">D6_OB1</text>
<text x="210.8" y="83.3">D6_OB2</text>
<text x="86.4" y="88.3">D5_brb</text>
<text x="211.5" y="85.8">D6_brb</text>
</g>
</svg>
